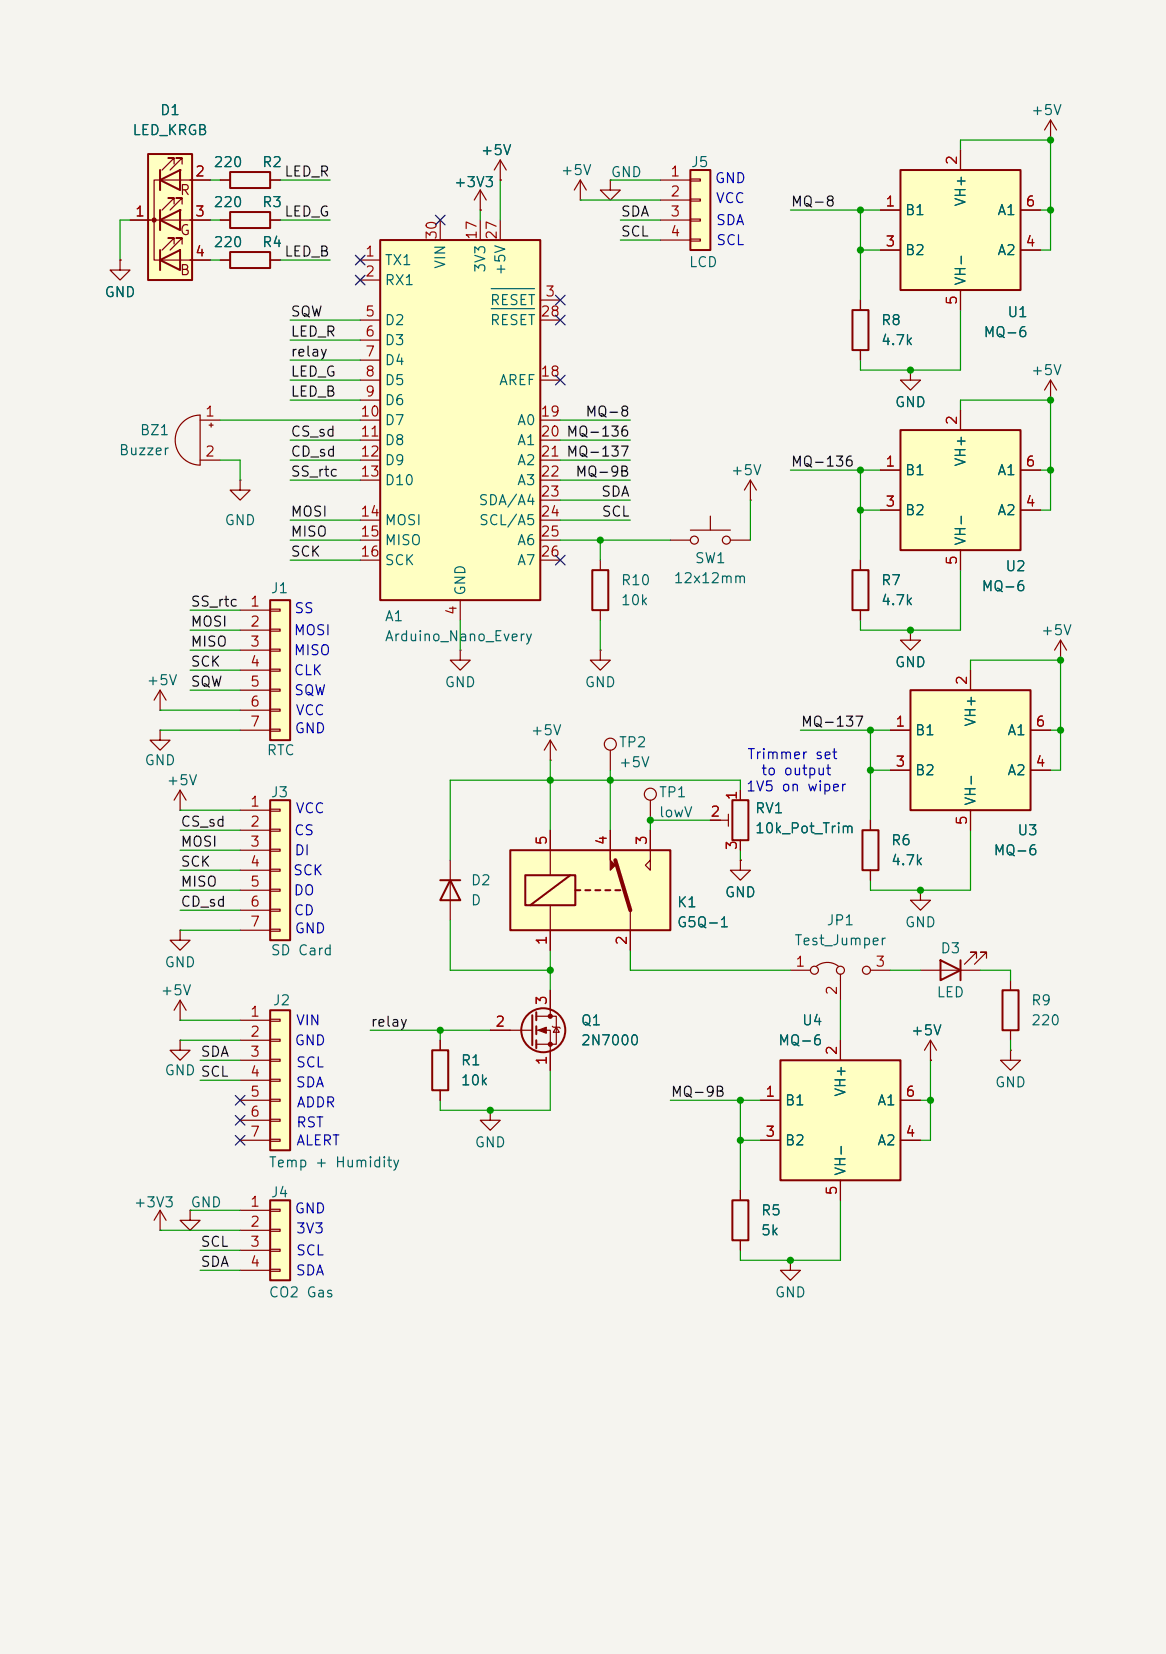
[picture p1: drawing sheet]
<svg xmlns="http://www.w3.org/2000/svg" width="148mm" height="210mm" viewBox="0 0 148 210" stroke-linecap="round" stroke-linejoin="round" font-family="sans-serif">
<path d="M0 0h148v210h-148z" fill="#f5f4ef" stroke="#f5f4ef" stroke-width=".13"/>
<path d="M133.3 17.8h.1M133.3 15.2l-.7 1.3M133.3 15.2l.8 1.3M133.3 15.2v2.6" fill="none" stroke="#840000" stroke-width=".15"/>
<path d="M114.3 21.6h15.2v15.2h-15.2z" fill="#ffffc2"/>
<path d="M114.3 21.6h15.2v15.2h-15.2zM109.5 105.4h2v5.1h-2z" fill="none" stroke="#840000" stroke-width=".25"/>
<path d="M121.9 19.1v2.5M111.8 26.7h2.5M111.8 31.8h2.5M121.9 36.8v2.6M129.5 26.7h2.6M129.5 31.8h2.6M110.5 104.1v1.3M110.5 110.5v1.3" fill="none" stroke="#840000" stroke-width=".15"/>
<path d="M34.3 76.2h2.5v17.8h-2.5z" fill="#ffffc2"/>
<g fill="none" stroke="#840000" stroke-width=".25">
<path d="M108.2 39.4h2v5.1h-2zM34.3 76.2h2.5v17.8h-2.5zM55.9 111.8h2.5M57.1 111.8l1.3 2.5h-2.5zM93 101.6h2v5.1h-2zM67.6 128.9v3.8M68.1 128.5v1M68.1 130.3v1M68.1 132.1v1"/>
<circle cx="69" cy="130.8" r="2.79"/>
</g>
<g fill="none" stroke="#840000" stroke-width=".15">
<path d="M109.2 38.1v1.3M109.2 44.5v1.2M115.6 47v1.3h1.2l-1.2 1.2-1.3-1.2h1.3M115.6 47h.1M30.5 77.5h3.8M34.3 77.3h1.3v.3h-1.3zM34.3 79.9h1.3v.2h-1.3zM20.3 90.2h.1M20.3 92.7v1.3h-1.3l1.3 1.3 1.3-1.3h-1.3M20.3 92.7h.1M20.3 87.6l-.7 1.3M20.3 87.6l.8 1.3"/>
<path d="M20.3 87.6v2.6M30.5 80h3.8M30.5 82.6h3.8M30.5 85.1h3.8M30.5 87.6h3.8M30.5 90.2h3.8M30.5 92.7h3.8M34.3 82.4h1.3v.3h-1.3zM34.3 85h1.3v.2h-1.3zM34.3 87.5h1.3v.3h-1.3zM34.3 90h1.3v.3h-1.3zM34.3 92.6h1.3v.2h-1.3z"/>
<path d="M22.9 102.9h.1M22.9 100.3l-.8 1.3M22.9 100.3l.7 1.3M22.9 100.3v2.6M57.1 109.2v7.6M90.2 104.1h2.3M92.5 103.4v1.5M94 100.3v1.3M94 106.7v1.3M116.8 113v1.3h1.3l-1.3 1.3-1.2-1.3h1.2M116.8 113h.1M62.2 130.8h5.4"/>
<path d="M68.1 129h2.5v3.6h-2.5M68.1 130.8h1.7v5.1M69.8 125.7v3.3M70.1 130.3l.1 .1h.8l.1 .2M70.6 130.4l.4 .7h-.8z"/>
</g>
<g fill="#840000" stroke="#840000" stroke-width=".15">
<path d="M68.3 130.8l1-.4v.8z"/>
<circle cx="69.8" cy="129" r=".25"/>
<circle cx="69.8" cy="132.6" r=".25"/>
</g>
<path d="M34.3 128.3h2.5v17.8h-2.5z" fill="#ffffc2"/>
<path d="M34.3 128.3h2.5v17.8h-2.5z" fill="none" stroke="#840000" stroke-width=".25"/>
<g fill="none" stroke="#840000" stroke-width=".15">
<path d="M30.5 129.5h3.8M30.5 132.1h3.8M30.5 134.6h3.8M30.5 137.2h3.8M30.5 139.7h3.8M34.3 129.4h1.3v.3h-1.3zM34.3 132h1.3v.2h-1.3zM34.3 134.5h1.3v.2h-1.3zM34.3 137h1.3v.3h-1.3zM34.3 139.6h1.3v.2h-1.3zM30.5 142.2h3.8M30.5 144.8h3.8"/>
<path d="M34.3 142.1h1.3v.3h-1.3zM34.3 144.7h1.3v.2h-1.3z"/>
</g>
<path d="M34.3 152.4h2.5v10.2h-2.5z" fill="#ffffc2"/>
<path d="M34.3 152.4h2.5v10.2h-2.5z" fill="none" stroke="#840000" stroke-width=".25"/>
<g fill="none" stroke="#840000" stroke-width=".15">
<path d="M61 26.7h.1M61 24.1l-.8 1.3M61 24.1l.7 1.3M61 24.1v2.6M63.5 22.9h.1M63.5 20.3l-.8 1.3M63.5 20.3l.8 1.3M63.5 20.3v2.6M30.5 153.7h3.8M30.5 156.2h3.8M30.5 158.8h3.8M34.3 153.5h1.3v.3h-1.3z"/>
<path d="M34.3 156.1h1.3v.2h-1.3zM34.3 158.6h1.3v.3h-1.3zM30.5 161.3h3.8M34.3 161.2h1.3v.2h-1.3z"/>
</g>
<path d="M34.3 101.6h2.5v17.8h-2.5z" fill="#ffffc2"/>
<path d="M29.2 32h5.1v2h-5.1zM29.2 21.8h5.1v2.1h-5.1zM29.2 26.9h5.1v2.1h-5.1zM34.3 101.6h2.5v17.8h-2.5z" fill="none" stroke="#840000" stroke-width=".25"/>
<g fill="none" stroke="#840000" stroke-width=".15">
<path d="M27.9 33h1.3M27.9 22.9h1.3M27.9 27.9h1.3M34.3 33h1.3M34.3 22.9h1.3M34.3 27.9h1.3M23.2 53.6a3.2 3.2 0 0 1 2.2-.9v6.4a3.2 3.2 0 0 1-2.9-2 3.2 3.2 0 0 1 .7-3.5zM25.4 53.3h2.5M25.4 58.4h2.5M26.5 54h.6M26.8 53.7v.5M95.2 63.5h.1"/>
<path d="M95.2 61l-.7 1.2M95.2 61l.8 1.2M95.2 61v2.5M30.5 102.9h3.8M30.5 105.4h3.8M30.5 108h3.8M30.5 110.5h3.8M30.5 113h3.8M30.5 115.6h3.8M30.5 118.1h3.8M34.3 102.7h1.3v.3h-1.3zM34.3 105.3h1.3v.2h-1.3z"/>
<path d="M34.3 107.8h1.3v.3h-1.3zM34.3 110.4h1.3v.2h-1.3zM34.3 112.9h1.3v.3h-1.3zM34.3 115.4h1.3v.3h-1.3zM34.3 118h1.3v.2h-1.3z"/>
</g>
<path d="M18.8 19.6h5.6v16h-5.6z" fill="#ffffc2"/>
<circle cx="19.6" cy="27.9" r=".25" fill="#840000" stroke="#840000" stroke-width=".15"/>
<path d="M18.8 19.6h5.6v16h-5.6zM20.3 22.9l2.6-1.3v2.5zM20.3 27.9l2.6-1.2v2.5zM20.3 33l2.6-1.2v2.5zM20.3 21.6v2.5M20.3 26.7v2.5M20.3 31.8v2.5M108.2 72.4h2v5.1h-2z" fill="none" stroke="#840000" stroke-width=".25"/>
<g fill="none" stroke="#840000" stroke-width=".15">
<path d="M15.2 33v1.3h-1.2l1.2 1.3 1.3-1.3h-1.3M15.2 33h.1M16.5 27.9h10.2M20.3 21.6v2.5M20.3 26.7v2.5M20.3 33h6.4M22.1 20.8v-.7h-.8h.8l-1.5 1.5M22.1 25.9v-.8h-.8h.8l-1.5 1.6M22.1 31v-.8h-.8h.8l-1.5 1.6M22.9 21.6h.1M22.9 21.6v2.5zM22.9 26.7h.1"/>
<path d="M22.9 26.7v2.5zM23.1 20.8v-.7h-.7h.7l-1.5 1.5M23.1 25.9v-.8h-.7h.7l-1.5 1.6M23.1 31v-.8h-.7h.7l-1.5 1.6M26.7 22.9h-7.1v10.1h1M85.1 68.6h2.5M87.6 67.3h5.1M90.2 65.5v1.8M92.7 68.6h2.5M109.2 71.1v1.3M109.2 77.5v1.2M115.6 80v1.3h1.2l-1.2 1.3-1.3-1.3h1.3"/>
<path d="M115.6 80h.1M134.6 83.8h.1M134.6 81.3l-.7 1.3M134.6 81.3l.8 1.3M134.6 81.3v2.5M82.5 101.6v2.5"/>
<circle cx="88.1" cy="68.6" r=".51"/>
<circle cx="92.2" cy="68.6" r=".51"/>
<circle cx="82.5" cy="100.8" r=".76"/>
</g>
<path d="M87.6 21.6h2.6v10.2h-2.6z" fill="#ffffc2"/>
<path d="M87.6 21.6h2.6v10.2h-2.6z" fill="none" stroke="#840000" stroke-width=".25"/>
<path d="M77.5 22.9v1.2h1.2l-1.2 1.3-1.3-1.3h1.3M77.5 22.9h.1M83.8 22.9h3.8M83.8 25.4h3.8M83.8 27.9h3.8M83.8 30.5h3.8M87.6 22.7h1.3v.3h-1.3zM87.6 25.3h1.3v.2h-1.3zM87.6 27.8h1.3v.3h-1.3zM87.6 30.4h1.3v.2h-1.3z" fill="none" stroke="#840000" stroke-width=".15"/>
<path d="M114.3 54.6h15.2v15.3h-15.2z" fill="#ffffc2"/>
<path d="M114.3 54.6h15.2v15.3h-15.2z" fill="none" stroke="#840000" stroke-width=".25"/>
<g fill="none" stroke="#840000" stroke-width=".15">
<path d="M73.7 25.4h.1M73.7 22.9l-.8 1.2M73.7 22.9l.7 1.2M73.7 22.9v2.5M111.8 59.7h2.5M121.9 52.1v2.5M129.5 59.7h2.6M133.3 50.8h.1M133.3 48.3l-.7 1.2M133.3 48.3l.8 1.2M133.3 48.3v2.5M30.5 61v1.2h1.2l-1.2 1.3-1.3-1.3h1.3"/>
<path d="M30.5 61h.1M111.8 64.8h2.5M121.9 69.9v2.5M129.5 64.8h2.6M22.9 132.1v1.3h1.2l-1.2 1.2-1.3-1.2h1.3M22.9 132.1h.1M118.1 134.6h.1M118.1 132.1l-.8 1.3M118.1 132.1l.8 1.3M118.1 132.1v2.5M20.3 156.2h.1M20.3 153.7l-.7 1.2"/>
<path d="M20.3 153.7l.8 1.2M20.3 153.7v2.5M24.1 153.7v1.2h1.3l-1.3 1.3-1.2-1.3h1.2M24.1 153.7h.1"/>
</g>
<path d="M48.3 30.5h20.3v45.7h-20.3z" fill="#ffffc2"/>
<path d="M48.3 30.5h20.3v45.7h-20.3zM75.2 72.4h2v5.1h-2zM127.3 125.7h2v5.1h-2z" fill="none" stroke="#840000" stroke-width=".25"/>
<g fill="none" stroke="#840000" stroke-width=".15">
<path d="M45.7 33h2.6M45.7 35.6h2.6M55.9 27.9v2.6M61 27.9v2.6M63.5 27.9v2.6M68.6 38.1h2.5M45.7 40.6h2.6M45.7 43.2h2.6M45.7 45.7h2.6M45.7 48.3h2.6M45.7 50.8h2.6M45.7 53.3h2.6"/>
<path d="M45.7 55.9h2.6M45.7 58.4h2.6M68.6 40.6h2.5M68.6 48.3h2.5M68.6 53.3h2.5M68.6 55.9h2.5M68.6 58.4h2.5M45.7 61h2.6M45.7 66h2.6M45.7 68.6h2.6M45.7 71.1h2.6M58.4 76.2v2.5"/>
<path d="M68.6 61h2.5M68.6 66h2.5M68.6 68.6h2.5M68.6 71.1h2.5M68.6 63.5h2.5M76.2 71.1v1.3M76.2 77.5v1.2M69.8 96.5h.1M69.8 94l-.7 1.3M69.8 94l.8 1.3M69.8 94v2.5M76.2 82.6v1.2h1.3l-1.3 1.3-1.3-1.3h1.3"/>
<path d="M76.2 82.6h.1M77.5 95.3v2.5M94 109.2v1.3h1.2l-1.2 1.3-1.3-1.3h1.3M94 109.2h.1M128.3 133.4v1.2h1.2l-1.2 1.3-1.3-1.3h1.3M128.3 133.4h.1M128.3 124.5v1.2M128.3 130.8v1.3M62.2 141v1.2h1.3l-1.3 1.3-1.2-1.3h1.2M62.2 141h.1"/>
<circle cx="77.5" cy="94.5" r=".76"/>
</g>
<path d="M62.4 36.7h5.4M62.4 39.2h5.4" fill="none" stroke="#006464" stroke-width=".15"/>
<path d="M64.8 108h20.3v10.1h-20.3z" fill="#ffffc2"/>
<path d="M69.8 105.4v5.7M69.8 114.9v5.8M77.5 105.4v2.6M80 115.6v5.1M82.5 105.4v5.1l-.6-.6 .6-.7M116.8 123.2h7.7M124 121.7v-.8h-.8h.8l-1.6 1.5M125.2 121.7v-.8h-.7h.7l-1.5 1.5M94 151.1v1.3M94 157.5v1.3M100.3 160v1.3h1.3l-1.3 1.3-1.2-1.3h1.2M100.3 160h.1" fill="none" stroke="#840000" stroke-width=".15"/>
<path d="M64.8 108h20.3v10.1h-20.3zM66.7 111.1h6.3v3.8h-6.3zM72.4 111.1l-5.1 3.8M73 113h.7M74.3 113h.6M75.6 113h.6M76.8 113h.7M78.1 113h.6M119.4 121.9l2.5 1.3-2.5 1.3zM121.9 121.9v2.6M93 152.4h2v5.1h-2z" fill="none" stroke="#840000" stroke-width=".25"/>
<path d="M77.5 108v1.2l.6 .7-.6 .6z" fill="#840000" stroke="#840000" stroke-width=".15"/>
<path d="M78.1 109.2l1.9 6.4" fill="none" stroke="#840000" stroke-width=".51"/>
<path d="M99.1 134.6h15.2v15.3h-15.2z" fill="#ffffc2"/>
<path d="M99.1 134.6h15.2v15.3h-15.2z" fill="none" stroke="#840000" stroke-width=".25"/>
<path d="M96.5 139.7h2.6M106.7 132.1v2.5M114.3 139.7h2.5M96.5 144.8h2.6M106.7 149.9v2.5M114.3 144.8h2.5" fill="none" stroke="#840000" stroke-width=".15"/>
<path d="M115.6 87.6h15.2v15.3h-15.2z" fill="#ffffc2"/>
<path d="M115.6 87.6h15.2v15.3h-15.2zM54.9 133.4h2v5h-2z" fill="none" stroke="#840000" stroke-width=".25"/>
<g fill="none" stroke="#840000" stroke-width=".15">
<path d="M121.9 19.1v2.5M15.2 33h.1M16.5 27.9h2.5M24.1 27.9h2.6M24.1 22.9h2.6M24.1 33h2.6M27.9 27.9h1.3M27.9 22.9h1.3M27.9 33h1.3M34.3 27.9h1.3M34.3 22.9h1.3M34.3 33h1.3"/>
<path d="M61 26.7h.1M63.5 22.9h.1M109.2 38.1v1.3M111.8 26.7h2.5M111.8 31.8h2.5M121.9 36.8v2.6M129.5 26.7h2.6M129.5 31.8h2.6M109.2 44.5v1.2M111.8 59.7h2.5M115.6 47h.1M121.9 52.1v2.5"/>
<path d="M129.5 59.7h2.6M109.2 71.1v1.3M109.2 77.5v1.2M111.8 64.8h2.5M121.9 69.9v2.5M129.5 64.8h2.6M58.4 82.6v1.2h1.3l-1.3 1.3-1.3-1.3h1.3M58.4 82.6h.1M113 92.7h2.6M113 97.8h2.6M115.6 80h.1M123.2 85.1v2.5"/>
<path d="M130.8 92.7h2.5M130.8 97.8h2.5M22.9 118.1v1.3h-1.3l1.3 1.3 1.2-1.3h-1.2M22.9 118.1h.1M69.8 105.4v2.6M69.8 118.1v2.6M77.5 105.4v2.6M80 118.1v2.6M82.5 105.4v2.6M90.2 104.1h1.2M94 109.2h.1M94 100.3v1.3"/>
<path d="M94 106.7v1.3M110.5 104.1v1.3M110.5 110.5v1.3M123.2 102.9v2.5M22.9 129.5h.1M22.9 127l-.8 1.3M22.9 127l.7 1.3M22.9 127v2.5M55.9 132.1v1.3M55.9 138.4v1.3M62.2 130.8h2.6M69.8 125.7v2.6"/>
<path d="M69.8 133.4v2.5M96.5 139.7h2.6M100.3 123.2h2.6M103.6 122.7a2.26 2.26 0 0 1 2.8 0M106.7 123.7v3.3M106.7 132.1v2.5M110.5 123.2h2.5M114.3 139.7h2.5M118.1 134.6h.1M94 151.1v1.3M94 157.5v1.3M96.5 144.8h2.6"/>
<path d="M106.7 149.9v2.5M114.3 144.8h2.5"/>
<circle cx="103.4" cy="123.2" r=".51"/>
<circle cx="106.7" cy="123.2" r=".51"/>
<circle cx="110" cy="123.2" r=".51"/>
</g>
<g fill="none" stroke="#009600" stroke-width=".15">
<path d="M121.9 19.1v-1.3h11.4v14h-1.2M16.5 27.9h-1.3v5.1M26.7 22.9h1.2M26.7 27.9h1.2M26.7 33h1.2M35.6 22.9h6.3M35.6 27.9h6.3M35.6 33h6.3M61 26.7v1.2M63.5 22.9v5M73.7 25.4h10.1M77.5 22.9h6.3"/>
<path d="M78.7 27.9h5.1M78.7 30.5h5.1M100.3 26.7h11.5M109.2 26.7v11.4M109.2 31.8h2.6M121.9 39.4v7.6h-12.7v-1.3M132.1 26.7h1.2M27.9 53.3h17.8M27.9 58.4h2.6v2.6M36.8 55.9h8.9M36.8 45.7h8.9M36.8 40.6h8.9"/>
<path d="M36.8 43.2h8.9M36.8 58.4h8.9M36.8 50.8h8.9M36.8 48.3h8.9M71.1 55.9h8.9M71.1 53.3h8.9M71.1 58.4h8.9M100.3 59.7h11.5M109.2 59.7v11.4M121.9 52.1v-1.3h11.4v14h-1.2M132.1 59.7h1.2M24.1 77.5h6.4"/>
<path d="M36.8 68.6h8.9M36.8 66h8.9M36.8 61h8.9M36.8 71.1h8.9M58.4 78.7v3.9M71.1 68.6h14M71.1 63.5h8.9M71.1 66h8.9M71.1 61h8.9M76.2 68.6v2.5M76.2 78.7v3.9M95.2 63.5v5.1"/>
<path d="M109.2 64.8h2.6M121.9 72.4v7.6h-12.7v-1.3M20.3 92.7h10.2M20.3 90.2h10.2M24.1 80h6.4M24.1 87.6h6.4M24.1 85.1h6.4M24.1 82.6h6.4M69.8 96.5v8.9M77.5 97.8v7.6M101.6 92.7h11.4M110.5 92.7v11.4"/>
<path d="M110.5 97.8h2.5M123.2 85.1v-1.3h11.4v14h-1.3M133.3 92.7h1.3M22.9 118.1h7.6M22.9 115.6h7.6M22.9 113h7.6M22.9 110.5h7.6M22.9 102.9h7.6M22.9 105.4h7.6M22.9 108h7.6M57.1 116.8v6.4h12.7M90.2 104.1h-7.7v1.3"/>
<path d="M94 100.3v-1.2h-36.9v10.1M94 108v1.2M123.2 105.4v7.6h-12.7v-1.2M22.9 129.5h7.6M22.9 132.1h7.6M25.4 134.6h5.1M25.4 137.2h5.1M47 130.8h15.2M55.9 130.8v1.3M69.8 135.9v5.1h-13.9v-1.3M69.8 120.7v5M80 120.7v2.5h20.3"/>
<path d="M85.1 139.7h11.4M94 139.7v11.4M106.7 127v5.1M113 123.2h3.8M116.8 139.7h1.3M118.1 134.6v10.2h-1.3M124.5 123.2h3.8v1.3M128.3 132.1v1.3M20.3 156.2h10.2M24.1 153.7h6.4M25.4 158.8h5.1M94 144.8h2.5"/>
<path d="M106.7 152.4v7.6h-12.7v-1.2M25.4 161.3h5.1"/>
</g>
<g fill="none" stroke="#000084" stroke-width=".15">
<path d="M45.1 35l1.2 1.2M45.1 32.4l1.2 1.2M46.3 35l-1.2 1.2M46.3 32.4l-1.2 1.2M55.3 27.3l1.2 1.2M56.5 27.3l-1.2 1.2M70.5 37.5l1.2 1.2M71.7 37.5l-1.2 1.2M70.5 47.7l1.2 1.2M70.5 40l1.2 1.2M71.7 47.7l-1.2 1.2M71.7 40l-1.2 1.2"/>
<path d="M70.5 70.5l1.2 1.2M71.7 70.5l-1.2 1.2M29.9 139.1l1.2 1.2M31.1 139.1l-1.2 1.2M29.9 141.6l1.2 1.2M29.9 144.2l1.2 1.2M31.1 141.6l-1.2 1.2M31.1 144.2l-1.2 1.2"/>
</g>
<g fill="#009600">
<circle cx="109.2" cy="31.8" r=".46"/>
<circle cx="133.3" cy="26.7" r=".46"/>
<circle cx="133.3" cy="17.8" r=".46"/>
<circle cx="115.6" cy="47" r=".46"/>
<circle cx="109.2" cy="26.7" r=".46"/>
<circle cx="133.3" cy="50.8" r=".46"/>
<circle cx="76.2" cy="68.6" r=".46"/>
<circle cx="109.2" cy="59.7" r=".46"/>
<circle cx="134.6" cy="92.7" r=".46"/>
<circle cx="134.6" cy="83.8" r=".46"/>
<circle cx="109.2" cy="64.8" r=".46"/>
<circle cx="115.6" cy="80" r=".46"/>
<circle cx="133.3" cy="59.7" r=".46"/>
<circle cx="77.5" cy="99.1" r=".46"/>
<circle cx="69.8" cy="99.1" r=".46"/>
<circle cx="55.9" cy="130.8" r=".46"/>
<circle cx="69.8" cy="123.2" r=".46"/>
<circle cx="118.1" cy="139.7" r=".46"/>
<circle cx="94" cy="144.8" r=".46"/>
<circle cx="94" cy="139.7" r=".46"/>
<circle cx="100.3" cy="160" r=".46"/>
<circle cx="62.2" cy="141" r=".46"/>
<circle cx="110.5" cy="92.7" r=".46"/>
<circle cx="116.8" cy="113" r=".46"/>
<circle cx="110.5" cy="97.8" r=".46"/>
<circle cx="82.5" cy="104.1" r=".46"/>
</g>
<g font-size="1.3" fill="#006464">
<text x="16.7" y="17.5">LED_KRGB</text>
<text x="20.2" y="14.9">D1</text>
<text x="130.8" y="14.9">+5V</text>
<text x="27" y="21.5">220</text>
<text x="33.2" y="21.5">R2</text>
<text x="60.9" y="20">+5V</text>
<text x="71.1" y="22.6">+5V</text>
<text x="77.4" y="22.8">GND</text>
<text x="87.6" y="21.5">J5</text>
<text x="27" y="26.6">220</text>
<text x="33.2" y="26.6">R3</text>
<text x="57.5" y="24.1">+3V3</text>
<text x="114.8" y="27.6">B1</text>
<text x="122.9" y="26.3" transform="rotate(-90 122.9 26.3)">VH+</text>
<text x="126.5" y="27.6">A1</text>
<text x="27" y="31.7">220</text>
<text x="33.2" y="31.7">R4</text>
<text x="48.7" y="34">TX1</text>
<text x="56.8" y="34.2" transform="rotate(-90 56.8 34.2)">VIN</text>
<text x="61.9" y="34.7" transform="rotate(-90 61.9 34.7)">3V3</text>
<text x="64.5" y="35.1" transform="rotate(-90 64.5 35.1)">+5V</text>
<text x="87.4" y="34.2">LCD</text>
<text x="114.8" y="32.7">B2</text>
<text x="126.5" y="32.7">A2</text>
<text x="13.2" y="38">GND</text>
<text x="48.7" y="36.5">RX1</text>
<text x="48.7" y="41.6">D2</text>
<text x="62.1" y="39.1">RESET</text>
<text x="62.1" y="41.6">RESET</text>
<text x="111.7" y="41.6">R8</text>
<text x="122.9" y="36.3" transform="rotate(-90 122.9 36.3)">VH-</text>
<text x="127.8" y="40.6">U1</text>
<text x="48.7" y="44.1">D3</text>
<text x="48.7" y="46.7">D4</text>
<text x="111.7" y="44.1">4.7k</text>
<text x="124.8" y="43.1">MQ-6</text>
<text x="130.8" y="48">+5V</text>
<text x="48.7" y="49.2">D5</text>
<text x="48.7" y="51.8">D6</text>
<text x="63.2" y="49.2">AREF</text>
<text x="113.5" y="52">GND</text>
<text x="15" y="58.1">Buzzer</text>
<text x="17.7" y="55.6">BZ1</text>
<text x="48.7" y="54.3">D7</text>
<text x="48.7" y="56.8">D8</text>
<text x="48.7" y="59.4">D9</text>
<text x="65.5" y="54.3">A0</text>
<text x="65.5" y="56.8">A1</text>
<text x="65.5" y="59.4">A2</text>
<text x="122.9" y="59.3" transform="rotate(-90 122.9 59.3)">VH+</text>
<text x="48.7" y="61.9">D10</text>
<text x="60.6" y="64.5">SDA/A4</text>
<text x="65.5" y="61.9">A3</text>
<text x="92.7" y="60.7">+5V</text>
<text x="114.8" y="60.7">B1</text>
<text x="114.8" y="65.7">B2</text>
<text x="126.5" y="65.7">A2</text>
<text x="126.5" y="60.7">A1</text>
<text x="28.4" y="67">GND</text>
<text x="48.7" y="67">MOSI</text>
<text x="48.7" y="69.5">MISO</text>
<text x="60.7" y="67">SCL/A5</text>
<text x="65.5" y="69.5">A6</text>
<text x="88.1" y="71.8">SW1</text>
<text x="122.9" y="69.4" transform="rotate(-90 122.9 69.4)">VH-</text>
<text x="34.3" y="75.6">J1</text>
<text x="48.7" y="72.1">SCK</text>
<text x="59.4" y="75.7" transform="rotate(-90 59.4 75.7)">GND</text>
<text x="65.5" y="72.1">A7</text>
<text x="78.7" y="74.6">R10</text>
<text x="78.7" y="77.2">10k</text>
<text x="85.4" y="74.4">12x12mm</text>
<text x="111.7" y="74.6">R7</text>
<text x="111.7" y="77.2">4.7k</text>
<text x="124.5" y="75.4">MQ-6</text>
<text x="127.5" y="72.8">U2</text>
<text x="48.8" y="79.2">A1</text>
<text x="48.8" y="81.7">Arduino_Nano_Every</text>
<text x="132" y="81">+5V</text>
<text x="18.5" y="87.3">+5V</text>
<text x="56.4" y="87.6">GND</text>
<text x="74.1" y="87.6">GND</text>
<text x="113.5" y="85">GND</text>
<text x="67.3" y="93.7">+5V</text>
<text x="78.5" y="95.2">TP2</text>
<text x="116.1" y="93.7">B1</text>
<text x="124.2" y="92.4" transform="rotate(-90 124.2 92.4)">VH+</text>
<text x="127.8" y="93.7">A1</text>
<text x="18.3" y="97.5">GND</text>
<text x="21.1" y="100">+5V</text>
<text x="33.8" y="96.2">RTC</text>
<text x="34.3" y="101.5">J3</text>
<text x="78.5" y="97.7">+5V</text>
<text x="83.6" y="101.5">TP1</text>
<text x="116.1" y="98.8">B2</text>
<text x="127.8" y="98.8">A2</text>
<text x="83.6" y="104.1">lowV</text>
<text x="95.7" y="103.6">RV1</text>
<text x="95.7" y="106.1">10k_Pot_Trim</text>
<text x="113" y="107.6">R6</text>
<text x="124.2" y="102.4" transform="rotate(-90 124.2 102.4)">VH-</text>
<text x="129" y="106.4">U3</text>
<text x="59.7" y="112.7">D2</text>
<text x="113" y="110.2">4.7k</text>
<text x="126" y="108.9">MQ-6</text>
<text x="59.7" y="115.3">D</text>
<text x="85.8" y="115.5">K1</text>
<text x="85.8" y="118.1">G5Q-1</text>
<text x="91.9" y="114.2">GND</text>
<text x="104.8" y="117.8">JP1</text>
<text x="114.8" y="118.1">GND</text>
<text x="20.8" y="123.1">GND</text>
<text x="34.3" y="121.6">SD Card</text>
<text x="100.7" y="120.3">Test_Jumper</text>
<text x="119.3" y="121.4">D3</text>
<text x="20.3" y="126.7">+5V</text>
<text x="34.5" y="128">J2</text>
<text x="73.6" y="130.5">Q1</text>
<text x="101.7" y="130.5">U4</text>
<text x="115.5" y="131.8">+5V</text>
<text x="118.8" y="126.9">LED</text>
<text x="130.8" y="128">R9</text>
<text x="130.8" y="130.5">220</text>
<text x="20.8" y="136.9">GND SCL</text>
<text x="58.4" y="135.6">R1</text>
<text x="73.6" y="133">2N7000</text>
<text x="98.7" y="133">MQ-6</text>
<text x="58.4" y="138.1">10k</text>
<text x="99.5" y="140.7">B1</text>
<text x="107.6" y="139.3" transform="rotate(-90 107.6 139.3)">VH+</text>
<text x="111.3" y="140.7">A1</text>
<text x="126.2" y="138.4">GND</text>
<text x="34" y="148.5">Temp + Humidity</text>
<text x="60.2" y="146">GND</text>
<text x="99.5" y="145.7">B2</text>
<text x="107.6" y="149.4" transform="rotate(-90 107.6 149.4)">VH-</text>
<text x="111.3" y="145.7">A2</text>
<text x="16.9" y="153.6">+3V3</text>
<text x="24.1" y="153.6">GND</text>
<text x="34.3" y="152.3">J4</text>
<text x="96.5" y="154.6">R5</text>
<text x="96.5" y="157.2">5k</text>
<text x="34" y="165">CO2 Gas</text>
<text x="98.3" y="165">GND</text>
</g>
<g font-size="1.3" fill="#a90000">
<text x="24.7" y="22.7">2</text>
<text x="85" y="22.7">1</text>
<text x="121.8" y="21.1" transform="rotate(-90 121.8 21.1)">2</text>
<text x="17" y="27.8">1</text>
<text x="24.7" y="27.8">3</text>
<text x="85" y="25.3">2</text>
<text x="85" y="27.8">3</text>
<text x="112.3" y="26.5">1</text>
<text x="130.1" y="26.5">6</text>
<text x="24.7" y="32.9">4</text>
<text x="46.3" y="32.9">1</text>
<text x="46.3" y="35.4">2</text>
<text x="55.7" y="30.5" transform="rotate(-90 55.7 30.5)">30</text>
<text x="60.8" y="30.5" transform="rotate(-90 60.8 30.5)">17</text>
<text x="63.4" y="30.5" transform="rotate(-90 63.4 30.5)">27</text>
<text x="85" y="30.3">4</text>
<text x="112.3" y="31.6">3</text>
<text x="130.1" y="31.6">4</text>
<text x="46.3" y="40.5">5</text>
<text x="68.5" y="40.5">28</text>
<text x="69.1" y="38">3</text>
<text x="121.8" y="38.8" transform="rotate(-90 121.8 38.8)">5</text>
<text x="46.3" y="43">6</text>
<text x="46.3" y="45.6">7</text>
<text x="25.9" y="53.2">1</text>
<text x="45.7" y="53.2">10</text>
<text x="46.3" y="48.1">8</text>
<text x="46.3" y="50.7">9</text>
<text x="68.5" y="48.1">18</text>
<text x="68.5" y="53.2">19</text>
<text x="25.9" y="58.3">2</text>
<text x="45.7" y="55.7">11</text>
<text x="45.7" y="58.3">12</text>
<text x="68.5" y="55.7">20 MQ-136</text>
<text x="68.5" y="58.3">21 MQ-137</text>
<text x="112.3" y="59.6">1</text>
<text x="121.8" y="54.1" transform="rotate(-90 121.8 54.1)">2</text>
<text x="130.1" y="59.6">6</text>
<text x="45.7" y="60.8">13</text>
<text x="45.7" y="65.9">14</text>
<text x="68.5" y="60.8">22</text>
<text x="68.5" y="63.4">23</text>
<text x="68.5" y="65.9">24</text>
<text x="112.3" y="64.6">3</text>
<text x="130.1" y="64.6">4</text>
<text x="45.7" y="68.4">15</text>
<text x="45.7" y="71">16</text>
<text x="68.5" y="68.4">25</text>
<text x="68.5" y="71">26</text>
<text x="121.8" y="71.9" transform="rotate(-90 121.8 71.9)">5</text>
<text x="31.7" y="77.3">1</text>
<text x="31.7" y="79.9">2</text>
<text x="31.7" y="82.4">3</text>
<text x="58.3" y="78.2" transform="rotate(-90 58.3 78.2)">4</text>
<text x="31.7" y="85">4</text>
<text x="31.7" y="87.5">5</text>
<text x="123.1" y="87.1" transform="rotate(-90 123.1 87.1)">2</text>
<text x="31.7" y="90">6</text>
<text x="31.7" y="92.6">7</text>
<text x="113.6" y="92.6">1</text>
<text x="131.3" y="92.6">6</text>
<text x="93.8" y="101.7" transform="rotate(-90 93.8 101.7)">1</text>
<text x="113.6" y="97.7">3</text>
<text x="131.3" y="97.7">4</text>
<text x="31.7" y="102.7">1</text>
<text x="31.7" y="105.3">2</text>
<text x="31.7" y="107.8">3</text>
<text x="69.7" y="107.4" transform="rotate(-90 69.7 107.4)">5</text>
<text x="77.3" y="107.4" transform="rotate(-90 77.3 107.4)">4</text>
<text x="82.4" y="107.4" transform="rotate(-90 82.4 107.4)">3</text>
<text x="90.1" y="104">2</text>
<text x="123.1" y="104.9" transform="rotate(-90 123.1 104.9)">5</text>
<text x="31.7" y="110.4">4</text>
<text x="31.7" y="112.9">5</text>
<text x="93.8" y="108" transform="rotate(-90 93.8 108)">3</text>
<text x="31.7" y="115.4">6</text>
<text x="31.7" y="118">7</text>
<text x="69.7" y="120.1" transform="rotate(-90 69.7 120.1)">1</text>
<text x="79.9" y="120.1" transform="rotate(-90 79.9 120.1)">2</text>
<text x="100.9" y="123.1">1</text>
<text x="111" y="123.1">3</text>
<text x="31.7" y="129.4">1</text>
<text x="31.7" y="131.9">2</text>
<text x="62.8" y="130.7">2</text>
<text x="69.7" y="127.7" transform="rotate(-90 69.7 127.7)">3</text>
<text x="106.5" y="126.5" transform="rotate(-90 106.5 126.5)">2</text>
<text x="31.7" y="134.5">3</text>
<text x="31.7" y="137">4</text>
<text x="69.7" y="135.4" transform="rotate(-90 69.7 135.4)">1</text>
<text x="106.5" y="134.1" transform="rotate(-90 106.5 134.1)">2</text>
<text x="31.7" y="139.6">5</text>
<text x="31.7" y="142.1">6</text>
<text x="97.1" y="139.6">1</text>
<text x="114.8" y="139.6">6</text>
<text x="31.7" y="144.6">7</text>
<text x="97.1" y="144.6">3</text>
<text x="114.8" y="144.6">4</text>
<text x="31.7" y="153.5">1</text>
<text x="106.5" y="151.9" transform="rotate(-90 106.5 151.9)">5</text>
<text x="31.7" y="156.1">2</text>
<text x="31.7" y="158.6">3</text>
<text x="31.7" y="161.2">4</text>
</g>
<g font-size="1.3" fill="#0f0f0f">
<text x="36" y="22.7">LED_R</text>
<text x="36" y="27.8">LED_G</text>
<text x="78.7" y="27.8">SDA</text>
<text x="100.3" y="26.5">MQ-8</text>
<text x="36" y="32.9">LED_B</text>
<text x="78.7" y="30.4">SCL</text>
<text x="36.8" y="40.5">SQW</text>
<text x="36.8" y="45.6">relay</text>
<text x="36.8" y="43.1">LED_R</text>
<text x="36.8" y="48.1">LED_G</text>
<text x="36.8" y="50.7">LED_B</text>
<text x="74.2" y="53.2">MQ-8</text>
<text x="36.8" y="55.8">CS_sd</text>
<text x="36.8" y="58.3">CD_sd</text>
<text x="100.3" y="59.6">MQ-136</text>
<text x="36.8" y="65.9">MOSI</text>
<text x="36.8" y="60.8">SS_rtc</text>
<text x="72.9" y="60.8">MQ-9B</text>
<text x="76.2" y="63.4">SDA</text>
<text x="76.3" y="65.9">SCL</text>
<text x="36.8" y="68.5">MISO</text>
<text x="36.8" y="71">SCK</text>
<text x="24.1" y="77.3">SS_rtc</text>
<text x="24.1" y="79.9">MOSI</text>
<text x="24.1" y="82.4">MISO</text>
<text x="24.1" y="87.5">SQW</text>
<text x="24.1" y="85">SCK</text>
<text x="101.6" y="92.6">MQ-137</text>
<text x="22.8" y="105.3">CS_sd</text>
<text x="22.8" y="107.8">MOSI</text>
<text x="22.8" y="112.9">MISO</text>
<text x="22.8" y="110.4">SCK</text>
<text x="22.8" y="115.4">CD_sd</text>
<text x="47" y="130.7">relay</text>
<text x="25.4" y="134.5">SDA</text>
<text x="85.1" y="139.6">MQ-9B</text>
<text x="25.4" y="158.6">SCL</text>
<text x="25.4" y="161.2">SDA</text>
</g>
<g font-size="1.3" fill="#0000c2">
<text x="90.6" y="23.6">GND</text>
<text x="90.8" y="26.1">VCC</text>
<text x="90.8" y="28.9">SDA</text>
<text x="90.8" y="31.4">SCL</text>
<text x="37.2" y="83.5">MISO</text>
<text x="37.2" y="81">MOSI</text>
<text x="37.3" y="78.2">SS</text>
<text x="37.2" y="86.1">CLK</text>
<text x="37.2" y="88.6">SQW</text>
<text x="37.3" y="93.4">GND</text>
<text x="37.4" y="91.1">VCC</text>
<text x="94.6" y="100.8">1V5 on wiper</text>
<text x="94.8" y="96.7">Trimmer set</text>
<text x="96.5" y="98.8">to output</text>
<text x="37.2" y="106.4">CS</text>
<text x="37.4" y="103.6">VCC</text>
<text x="37.1" y="111.5">SCK</text>
<text x="37.2" y="114">DO</text>
<text x="37.3" y="108.9">DI</text>
<text x="37.2" y="116.5">CD</text>
<text x="37.3" y="118.8">GND</text>
<text x="37.5" y="130.5">VIN</text>
<text x="37.3" y="133">GND</text>
<text x="37.5" y="135.8">SCL</text>
<text x="37.5" y="138.4">SDA</text>
<text x="37.5" y="143.5">RST</text>
<text x="37.6" y="140.9">ADDR</text>
<text x="37.5" y="145.7">ALERT</text>
<text x="37.3" y="154.4">GND</text>
<text x="37.5" y="159.7">SCL</text>
<text x="37.5" y="156.9">3V3</text>
<text x="37.5" y="162.3">SDA</text>
</g>
<g font-size="1.3" fill="#840000">
<text x="22.7" y="25.1">R</text>
<text x="22.7" y="30.2">G</text>
<text x="22.7" y="35.3">B</text>
</g>
</svg>
